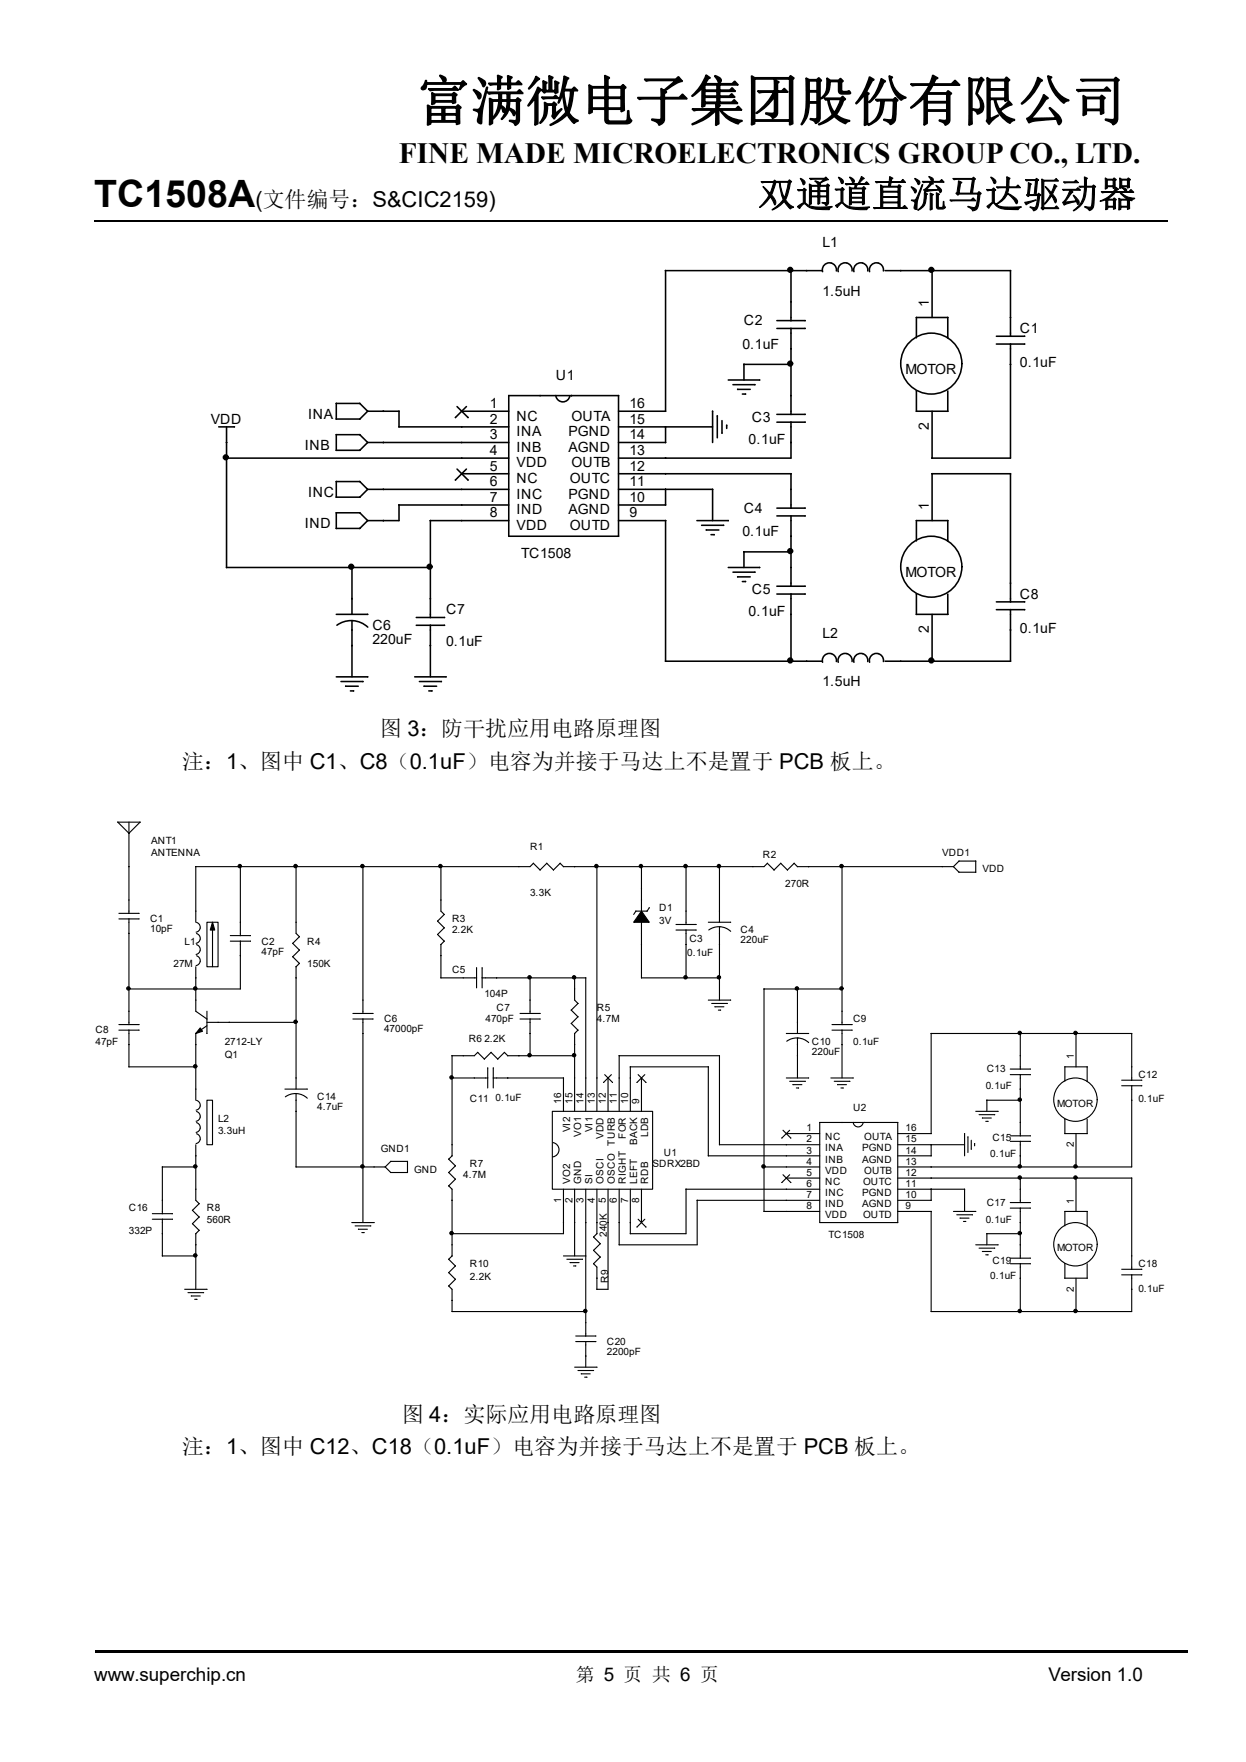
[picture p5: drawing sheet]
<svg xmlns="http://www.w3.org/2000/svg" width="210mm" height="297mm" viewBox="0 0 210 297" stroke-linecap="round" stroke-linejoin="round" font-family="sans-serif">
<path d="M15.9 37.3h180.9" fill="none" stroke="#000" stroke-width=".25"/>
<path d="M16.1 278.4h184.2" fill="none" stroke="#000" stroke-width=".35"/>
<g fill="none" stroke="#000" stroke-width=".26">
<path d="M130.9 55.4h4.8M130.9 54h4.8M133.3 45.6v8.4M133.3 55.4v14.4M138.6 45.6h-26.4v23.7h-8M141 45.7a1.19 1.19 0 0 0-1.3-1.4 1.19 1.19 0 0 0-1.1 1.5M143.6 45.7a1.19 1.19 0 0 0-1.2-1.4 1.19 1.19 0 0 0-1.1 1.5M146.3 45.7a1.19 1.19 0 0 0-1.3-1.4 1.19 1.19 0 0 0-1.1 1.5M148.9 45.7a1.19 1.19 0 0 0-1.2-1.4 1.19 1.19 0 0 0-1.1 1.5M149.2 45.6h21.1v11.1M154.5 56.9v-3.4h5.2v3.4M157.1 45.6v7.9"/>
<path d="M167.9 58h4.8M167.9 56.7h4.8M170.3 58v19.2h-13.2v-7.9M36.9 72h2.6M38.2 72v23.7h34.3M38.2 77.2h47.6M56.7 68h3.9l1.4 1.3-1.4 1.3h-3.9zM56.7 73.3h3.9l1.4 1.3-1.4 1.3h-3.9zM62 69.3h5.3v2.7h18.5M62 74.6h23.8M77 68.5l1.9 1.9M77 79.1l1.9 1.8"/>
<path d="M77.8 79.9h8M77.8 69.3h8M78.6 68.5l-1.8 1.9M78.6 79.1l-1.8 1.8M85.8 66.7h18.4v23.7h-18.4zM96 66.7a1.19 1.19 0 0 1-1.1 1 1.19 1.19 0 0 1-1.2-.8M104.2 79.9h29.1v5.7M104.2 72h15.9M112.2 72v2.6h-8M120.1 69.3v5.3M120.9 70.1v3.7M121.7 70.9v2.1"/>
<path d="M122.5 71.7v.5M122.7 64.1h5.3M123.5 64.8h3.7M124.3 65.6h2.1M125.1 66.4h.6M130.9 71.2h4.8M130.9 69.8h4.8M133.3 71.2v6h-29.1M133.3 61.4h-7.9v2.7M154.5 65.9v3.4h5.2v-3.4M56.7 81.2h3.9l1.4 1.3-1.4 1.3h-3.9zM56.7 86.4h3.9l1.4 1.4-1.4 1.3h-3.9z"/>
<path d="M59.3 95.7v7.9M62 82.5h23.8M85.8 85.1h-18.5v2.7h-5.3M85.8 87.8h-13.3v16.3M104.2 82.5h15.9v5.3M104.2 87.8h8v23.7h26.4M112.2 82.5v2.6h-8M117.5 87.8h5.2M118.3 88.5h3.7M119 89.3h2.2M119.8 90.1h.6M122.7 95.7h5.3"/>
<path d="M123.5 96.4h3.7M124.3 97.2h2.1M125.1 98h.6M130.9 98.8h4.8M130.9 87h4.8M130.9 85.6h4.8M133.3 87v11.8M133.3 93h-7.9v2.7M154.5 91.2v-3.4h5.2v3.4M157.1 87.8v-7.9h13.2v21.5M56.7 103.6h5.3M56.7 114.1h5.3"/>
<path d="M56.8 105.4a4.1 4.1 0 0 1 5.2 .3M57.5 114.9h3.7M58.3 115.7h2.1M59.1 116.5h.5M59.3 104.6v9.5M69.9 114.1h5.3M70.2 105.4h4.7M70.2 104.1h4.7M70.7 114.9h3.7M71.5 115.7h2.1M72.3 116.5h.5M72.5 105.4v8.7"/>
<path d="M130.9 100.1h4.8M133.3 100.1v11.4M141 111.5a1.19 1.19 0 0 0-1.3-1.4 1.19 1.19 0 0 0-1.1 1.5M143.6 111.5a1.19 1.19 0 0 0-1.2-1.4 1.19 1.19 0 0 0-1.1 1.5M146.3 111.5a1.19 1.19 0 0 0-1.3-1.4 1.19 1.19 0 0 0-1.1 1.5M148.9 111.5a1.19 1.19 0 0 0-1.2-1.4 1.19 1.19 0 0 0-1.1 1.5M154.5 100.1v3.5h5.2v-3.5M157.1 103.6v7.9M167.9 102.8h4.8M167.9 101.4h4.8M170.3 102.8v8.7h-21.1"/>
<circle cx="157" cy="61.3" r="5.1"/>
<circle cx="157" cy="95.5" r="5.1"/>
</g>
<g fill="#000">
<circle cx="112.2" cy="45.6" r=".13"/>
<circle cx="133.3" cy="54" r=".13"/>
<circle cx="133.3" cy="45.6" r=".13"/>
<circle cx="133.3" cy="58.8" r=".13"/>
<circle cx="133.3" cy="50.9" r=".13"/>
<circle cx="133.3" cy="55.4" r=".13"/>
<circle cx="135.7" cy="54" r=".13"/>
<circle cx="135.7" cy="55.4" r=".13"/>
<circle cx="136" cy="45.6" r=".13"/>
<circle cx="151.8" cy="45.6" r=".13"/>
<circle cx="154.5" cy="53.5" r=".13"/>
<circle cx="157.1" cy="45.6" r=".13"/>
<circle cx="159.7" cy="53.5" r=".13"/>
<circle cx="159.7" cy="56.9" r=".13"/>
<circle cx="170.3" cy="53.5" r=".13"/>
<circle cx="170.3" cy="56.7" r=".13"/>
<circle cx="170.3" cy="45.6" r=".13"/>
<circle cx="170.3" cy="58" r=".13"/>
<circle cx="172.7" cy="56.7" r=".13"/>
<circle cx="172.7" cy="58" r=".13"/>
<circle cx="38.2" cy="77.2" r=".13"/>
<circle cx="38.2" cy="74.6" r=".13"/>
<circle cx="39.5" cy="72" r=".13"/>
<circle cx="56.7" cy="70.6" r=".13"/>
<circle cx="56.7" cy="73.3" r=".13"/>
<circle cx="56.7" cy="75.9" r=".13"/>
<circle cx="56.7" cy="68" r=".13"/>
<circle cx="60.6" cy="70.6" r=".13"/>
<circle cx="60.6" cy="73.3" r=".13"/>
<circle cx="60.6" cy="75.9" r=".13"/>
<circle cx="60.6" cy="68" r=".13"/>
<circle cx="62" cy="69.3" r=".13"/>
<circle cx="62" cy="74.6" r=".13"/>
<circle cx="64.6" cy="69.3" r=".13"/>
<circle cx="64.6" cy="74.6" r=".13"/>
<circle cx="67.3" cy="69.3" r=".13"/>
<circle cx="67.3" cy="72" r=".13"/>
<circle cx="76.8" cy="70.4" r=".13"/>
<circle cx="77.8" cy="77.2" r=".13"/>
<circle cx="77.8" cy="79.9" r=".13"/>
<circle cx="77.8" cy="69.3" r=".13"/>
<circle cx="77.8" cy="74.6" r=".13"/>
<circle cx="77.8" cy="72" r=".13"/>
<circle cx="78.9" cy="70.4" r=".13"/>
<circle cx="85.8" cy="66.7" r=".13"/>
<circle cx="91" cy="66.7" r=".13"/>
<circle cx="93.7" cy="66.7" r=".13"/>
<circle cx="96.3" cy="66.7" r=".13"/>
<circle cx="104.2" cy="66.7" r=".13"/>
<circle cx="112.2" cy="77.2" r=".13"/>
<circle cx="112.2" cy="79.9" r=".13"/>
<circle cx="112.2" cy="69.3" r=".13"/>
<circle cx="112.2" cy="74.6" r=".13"/>
<circle cx="112.2" cy="72" r=".13"/>
<circle cx="120.1" cy="69.3" r=".13"/>
<circle cx="120.9" cy="70.1" r=".13"/>
<circle cx="121.7" cy="73" r=".13"/>
<circle cx="122.5" cy="71.7" r=".13"/>
<circle cx="124.3" cy="65.6" r=".13"/>
<circle cx="125.4" cy="61.4" r=".13"/>
<circle cx="125.7" cy="66.4" r=".13"/>
<circle cx="127.2" cy="64.8" r=".13"/>
<circle cx="128" cy="64.1" r=".13"/>
<circle cx="133.3" cy="66.7" r=".13"/>
<circle cx="133.3" cy="71.2" r=".13"/>
<circle cx="133.3" cy="79.9" r=".13"/>
<circle cx="133.3" cy="69.8" r=".13"/>
<circle cx="133.3" cy="74.6" r=".13"/>
<circle cx="133.3" cy="61.4" r=".13"/>
<circle cx="135.7" cy="71.2" r=".13"/>
<circle cx="135.7" cy="69.8" r=".13"/>
<circle cx="154.5" cy="69.3" r=".13"/>
<circle cx="154.5" cy="65.9" r=".13"/>
<circle cx="157.1" cy="77.2" r=".13"/>
<circle cx="157.1" cy="79.9" r=".13"/>
<circle cx="159.7" cy="69.3" r=".13"/>
<circle cx="170.3" cy="79.9" r=".13"/>
<circle cx="170.3" cy="61.4" r=".13"/>
<circle cx="38.2" cy="95.7" r=".13"/>
<circle cx="56.7" cy="83.8" r=".13"/>
<circle cx="56.7" cy="86.4" r=".13"/>
<circle cx="56.7" cy="81.2" r=".13"/>
<circle cx="56.7" cy="89.1" r=".13"/>
<circle cx="59.3" cy="95.7" r=".13"/>
<circle cx="60.6" cy="83.8" r=".13"/>
<circle cx="60.6" cy="86.4" r=".13"/>
<circle cx="60.6" cy="81.2" r=".13"/>
<circle cx="60.6" cy="89.1" r=".13"/>
<circle cx="62" cy="87.8" r=".13"/>
<circle cx="62" cy="82.5" r=".13"/>
<circle cx="64.6" cy="87.8" r=".13"/>
<circle cx="64.6" cy="82.5" r=".13"/>
<circle cx="67.3" cy="85.1" r=".13"/>
<circle cx="72.5" cy="87.8" r=".13"/>
<circle cx="72.5" cy="95.7" r=".13"/>
<circle cx="76.8" cy="80.9" r=".13"/>
<circle cx="77.8" cy="87.8" r=".13"/>
<circle cx="77.8" cy="82.5" r=".13"/>
<circle cx="77.8" cy="85.1" r=".13"/>
<circle cx="78.9" cy="80.9" r=".13"/>
<circle cx="104.2" cy="90.4" r=".13"/>
<circle cx="112.2" cy="87.8" r=".13"/>
<circle cx="112.2" cy="82.5" r=".13"/>
<circle cx="112.2" cy="85.1" r=".13"/>
<circle cx="119" cy="89.3" r=".13"/>
<circle cx="120.1" cy="82.5" r=".13"/>
<circle cx="120.4" cy="90.1" r=".13"/>
<circle cx="122" cy="88.5" r=".13"/>
<circle cx="122.7" cy="87.8" r=".13"/>
<circle cx="124.3" cy="97.2" r=".13"/>
<circle cx="125.4" cy="93" r=".13"/>
<circle cx="125.7" cy="98" r=".13"/>
<circle cx="127.2" cy="96.4" r=".13"/>
<circle cx="128" cy="95.7" r=".13"/>
<circle cx="133.3" cy="98.8" r=".13"/>
<circle cx="133.3" cy="90.4" r=".13"/>
<circle cx="133.3" cy="93" r=".13"/>
<circle cx="133.3" cy="87" r=".13"/>
<circle cx="133.3" cy="95.7" r=".13"/>
<circle cx="133.3" cy="85.6" r=".13"/>
<circle cx="133.3" cy="82.5" r=".13"/>
<circle cx="135.7" cy="98.8" r=".13"/>
<circle cx="135.7" cy="87" r=".13"/>
<circle cx="135.7" cy="85.6" r=".13"/>
<circle cx="154.5" cy="87.8" r=".13"/>
<circle cx="159.7" cy="87.8" r=".13"/>
<circle cx="159.7" cy="91.2" r=".13"/>
<circle cx="170.3" cy="98.3" r=".13"/>
<circle cx="58.3" cy="115.7" r=".13"/>
<circle cx="59.3" cy="100.9" r=".13"/>
<circle cx="59.3" cy="106.2" r=".13"/>
<circle cx="59.3" cy="108.8" r=".13"/>
<circle cx="59.6" cy="116.5" r=".13"/>
<circle cx="61.2" cy="114.9" r=".13"/>
<circle cx="62" cy="114.1" r=".13"/>
<circle cx="62" cy="103.6" r=".13"/>
<circle cx="71.5" cy="115.7" r=".13"/>
<circle cx="72.5" cy="105.4" r=".13"/>
<circle cx="72.5" cy="100.9" r=".13"/>
<circle cx="72.5" cy="104.1" r=".13"/>
<circle cx="72.5" cy="108.8" r=".13"/>
<circle cx="72.8" cy="116.5" r=".13"/>
<circle cx="74.4" cy="114.9" r=".13"/>
<circle cx="74.9" cy="105.4" r=".13"/>
<circle cx="74.9" cy="104.1" r=".13"/>
<circle cx="75.2" cy="114.1" r=".13"/>
<circle cx="112.2" cy="111.5" r=".13"/>
<circle cx="133.3" cy="111.5" r=".13"/>
<circle cx="133.3" cy="103.6" r=".13"/>
<circle cx="133.3" cy="100.1" r=".13"/>
<circle cx="135.7" cy="100.1" r=".13"/>
<circle cx="136" cy="111.5" r=".13"/>
<circle cx="151.8" cy="111.5" r=".13"/>
<circle cx="154.5" cy="103.6" r=".13"/>
<circle cx="154.5" cy="100.1" r=".13"/>
<circle cx="157.1" cy="111.5" r=".13"/>
<circle cx="159.7" cy="103.6" r=".13"/>
<circle cx="170.3" cy="111.5" r=".13"/>
<circle cx="170.3" cy="101.4" r=".13"/>
<circle cx="170.3" cy="102.8" r=".13"/>
<circle cx="170.3" cy="106.2" r=".13"/>
<circle cx="172.7" cy="101.4" r=".13"/>
<circle cx="172.7" cy="102.8" r=".13"/>
<circle cx="19.9" cy="138.6" r=".09"/>
<circle cx="23.6" cy="138.6" r=".09"/>
<circle cx="21.7" cy="154" r=".09"/>
<circle cx="21.7" cy="140.5" r=".09"/>
<circle cx="21.7" cy="146.1" r=".09"/>
<circle cx="21.7" cy="157.3" r=".09"/>
<circle cx="21.7" cy="154.9" r=".09"/>
<circle cx="21.7" cy="151.7" r=".09"/>
<circle cx="23.4" cy="154" r=".09"/>
<circle cx="23.4" cy="154.9" r=".09"/>
<circle cx="33" cy="153.6" r=".09"/>
<circle cx="33" cy="146.1" r=".09"/>
<circle cx="35.8" cy="156" r=".09"/>
<circle cx="40.5" cy="146.1" r=".09"/>
<circle cx="40.5" cy="155.5" r=".09"/>
<circle cx="40.5" cy="157.7" r=".09"/>
<circle cx="40.5" cy="158.6" r=".09"/>
<circle cx="42.2" cy="157.7" r=".09"/>
<circle cx="42.2" cy="158.6" r=".09"/>
<circle cx="49.3" cy="159" r=".09"/>
<circle cx="49.9" cy="146.1" r=".09"/>
<circle cx="49.9" cy="155.5" r=".09"/>
<circle cx="50.5" cy="157.9" r=".09"/>
<circle cx="61.2" cy="146.1" r=".09"/>
<circle cx="73.8" cy="157.5" r=".09"/>
<circle cx="73.8" cy="155.3" r=".09"/>
<circle cx="74.3" cy="159.2" r=".09"/>
<circle cx="74.3" cy="146.1" r=".09"/>
<circle cx="74.3" cy="151.7" r=".09"/>
<circle cx="74.9" cy="156.4" r=".09"/>
<circle cx="74.9" cy="158.6" r=".09"/>
<circle cx="74.9" cy="154.1" r=".09"/>
<circle cx="87.5" cy="146.1" r=".09"/>
<circle cx="89.9" cy="145.5" r=".09"/>
<circle cx="91" cy="146.6" r=".09"/>
<circle cx="92.2" cy="145.5" r=".09"/>
<circle cx="93.3" cy="146.6" r=".09"/>
<circle cx="94.4" cy="145.5" r=".09"/>
<circle cx="95" cy="146.1" r=".09"/>
<circle cx="96.8" cy="146.1" r=".09"/>
<circle cx="100.6" cy="146.1" r=".09"/>
<circle cx="107.2" cy="153.6" r=".09"/>
<circle cx="108.1" cy="159.2" r=".09"/>
<circle cx="108.1" cy="155.5" r=".09"/>
<circle cx="108.1" cy="146.1" r=".09"/>
<circle cx="108.1" cy="149.8" r=".09"/>
<circle cx="108.1" cy="151.7" r=".09"/>
<circle cx="109.1" cy="153.6" r=".09"/>
<circle cx="109.4" cy="153" r=".09"/>
<circle cx="115.6" cy="159.2" r=".09"/>
<circle cx="115.6" cy="153.6" r=".09"/>
<circle cx="115.6" cy="156.8" r=".09"/>
<circle cx="115.6" cy="146.1" r=".09"/>
<circle cx="115.6" cy="155.8" r=".09"/>
<circle cx="117.3" cy="156.8" r=".09"/>
<circle cx="117.3" cy="155.8" r=".09"/>
<circle cx="121.3" cy="153.6" r=".09"/>
<circle cx="121.3" cy="159.2" r=".09"/>
<circle cx="121.3" cy="146.1" r=".09"/>
<circle cx="121.3" cy="157.3" r=".09"/>
<circle cx="123.1" cy="155.5" r=".09"/>
<circle cx="126.9" cy="146.1" r=".09"/>
<circle cx="129.3" cy="145.5" r=".09"/>
<circle cx="130.5" cy="146.6" r=".09"/>
<circle cx="131.6" cy="145.5" r=".09"/>
<circle cx="132.7" cy="146.6" r=".09"/>
<circle cx="133.8" cy="145.5" r=".09"/>
<circle cx="134.4" cy="146.1" r=".09"/>
<circle cx="136.3" cy="146.1" r=".09"/>
<circle cx="141.9" cy="146.1" r=".09"/>
<circle cx="158.8" cy="146.1" r=".09"/>
<circle cx="160.7" cy="146.1" r=".09"/>
<circle cx="161.6" cy="147" r=".09"/>
<circle cx="161.6" cy="145.1" r=".09"/>
<circle cx="164.5" cy="147" r=".09"/>
<circle cx="164.5" cy="145.1" r=".09"/>
<circle cx="21.7" cy="172.7" r=".09"/>
<circle cx="21.7" cy="173.6" r=".09"/>
<circle cx="21.7" cy="166.7" r=".09"/>
<circle cx="21.7" cy="176.1" r=".09"/>
<circle cx="21.7" cy="179.8" r=".09"/>
<circle cx="21.7" cy="170.5" r=".09"/>
<circle cx="23.4" cy="172.7" r=".09"/>
<circle cx="23.4" cy="173.6" r=".09"/>
<circle cx="33" cy="164.8" r=".09"/>
<circle cx="33" cy="168.6" r=".09"/>
<circle cx="33" cy="176.1" r=".09"/>
<circle cx="33" cy="166.7" r=".09"/>
<circle cx="33" cy="179.8" r=".09"/>
<circle cx="33" cy="174.2" r=".09"/>
<circle cx="34.9" cy="171.8" r=".09"/>
<circle cx="34.9" cy="174.2" r=".09"/>
<circle cx="36.8" cy="172.3" r=".09"/>
<circle cx="38.6" cy="172.3" r=".09"/>
<circle cx="40.5" cy="161.1" r=".09"/>
<circle cx="49.3" cy="161.3" r=".09"/>
<circle cx="49.9" cy="164.8" r=".09"/>
<circle cx="49.9" cy="163" r=".09"/>
<circle cx="49.9" cy="172.3" r=".09"/>
<circle cx="50.5" cy="162.4" r=".09"/>
<circle cx="50.5" cy="160.1" r=".09"/>
<circle cx="61.2" cy="168.6" r=".09"/>
<circle cx="61.2" cy="171.8" r=".09"/>
<circle cx="61.2" cy="170.8" r=".09"/>
<circle cx="61.2" cy="174.2" r=".09"/>
<circle cx="62.9" cy="171.8" r=".09"/>
<circle cx="62.9" cy="170.8" r=".09"/>
<circle cx="74.3" cy="164.8" r=".09"/>
<circle cx="74.3" cy="161.1" r=".09"/>
<circle cx="76.2" cy="178" r=".09"/>
<circle cx="78.1" cy="164.8" r=".09"/>
<circle cx="78.1" cy="178" r=".09"/>
<circle cx="80.3" cy="164.8" r=".09"/>
<circle cx="80.3" cy="163.1" r=".09"/>
<circle cx="80.5" cy="177.4" r=".09"/>
<circle cx="81.3" cy="164.8" r=".09"/>
<circle cx="81.3" cy="163.1" r=".09"/>
<circle cx="81.6" cy="178.5" r=".09"/>
<circle cx="82.8" cy="177.4" r=".09"/>
<circle cx="83.7" cy="164.8" r=".09"/>
<circle cx="83.9" cy="178.5" r=".09"/>
<circle cx="85" cy="177.4" r=".09"/>
<circle cx="85.6" cy="178" r=".09"/>
<circle cx="87.5" cy="178" r=".09"/>
<circle cx="89.3" cy="164.8" r=".09"/>
<circle cx="89.3" cy="178" r=".09"/>
<circle cx="89.3" cy="168.6" r=".09"/>
<circle cx="89.3" cy="171.8" r=".09"/>
<circle cx="89.3" cy="170.8" r=".09"/>
<circle cx="89.3" cy="174.2" r=".09"/>
<circle cx="91" cy="171.8" r=".09"/>
<circle cx="91" cy="170.8" r=".09"/>
<circle cx="96.3" cy="170.3" r=".09"/>
<circle cx="96.3" cy="172.5" r=".09"/>
<circle cx="96.8" cy="164.8" r=".09"/>
<circle cx="96.8" cy="178" r=".09"/>
<circle cx="96.8" cy="176.1" r=".09"/>
<circle cx="96.8" cy="166.7" r=".09"/>
<circle cx="96.8" cy="174.2" r=".09"/>
<circle cx="97.4" cy="171.4" r=".09"/>
<circle cx="97.4" cy="173.6" r=".09"/>
<circle cx="97.4" cy="169.1" r=".09"/>
<circle cx="98.7" cy="164.8" r=".09"/>
<circle cx="104.4" cy="178" r=".09"/>
<circle cx="106.2" cy="179.8" r=".09"/>
<circle cx="108.1" cy="164.8" r=".09"/>
<circle cx="115.6" cy="164.8" r=".09"/>
<circle cx="119.4" cy="179.8" r=".09"/>
<circle cx="120.5" cy="169.7" r=".09"/>
<circle cx="121.3" cy="178" r=".09"/>
<circle cx="121.3" cy="164.8" r=".09"/>
<circle cx="121.5" cy="170.3" r=".09"/>
<circle cx="122.6" cy="169.1" r=".09"/>
<circle cx="123.1" cy="168.6" r=".09"/>
<circle cx="128.8" cy="166.7" r=".09"/>
<circle cx="134.4" cy="178" r=".09"/>
<circle cx="134.4" cy="172.3" r=".09"/>
<circle cx="134.4" cy="176.1" r=".09"/>
<circle cx="134.4" cy="166.7" r=".09"/>
<circle cx="136.3" cy="174.2" r=".09"/>
<circle cx="141.9" cy="172.7" r=".09"/>
<circle cx="141.9" cy="176.1" r=".09"/>
<circle cx="141.9" cy="166.7" r=".09"/>
<circle cx="141.9" cy="173.6" r=".09"/>
<circle cx="141.9" cy="170.5" r=".09"/>
<circle cx="143.6" cy="172.7" r=".09"/>
<circle cx="143.6" cy="173.6" r=".09"/>
<circle cx="156.9" cy="174.2" r=".09"/>
<circle cx="172" cy="178" r=".09"/>
<circle cx="172" cy="174.2" r=".09"/>
<circle cx="179.5" cy="179.8" r=".09"/>
<circle cx="181.4" cy="174.2" r=".09"/>
<circle cx="183.2" cy="179.8" r=".09"/>
<circle cx="190.7" cy="174.2" r=".09"/>
<circle cx="190.7" cy="179.8" r=".09"/>
<circle cx="27.4" cy="196.7" r=".09"/>
<circle cx="33" cy="196.7" r=".09"/>
<circle cx="33" cy="194.8" r=".09"/>
<circle cx="33" cy="183.6" r=".09"/>
<circle cx="49.9" cy="181.7" r=".09"/>
<circle cx="49.9" cy="196.7" r=".09"/>
<circle cx="49.9" cy="187.3" r=".09"/>
<circle cx="49.9" cy="185.5" r=".09"/>
<circle cx="51.8" cy="183.6" r=".09"/>
<circle cx="61.2" cy="196.7" r=".09"/>
<circle cx="63" cy="196.7" r=".09"/>
<circle cx="64.9" cy="196.7" r=".09"/>
<circle cx="65.9" cy="197.6" r=".09"/>
<circle cx="65.9" cy="195.8" r=".09"/>
<circle cx="68.7" cy="197.6" r=".09"/>
<circle cx="68.7" cy="195.8" r=".09"/>
<circle cx="75.6" cy="197.6" r=".09"/>
<circle cx="75.6" cy="195.4" r=".09"/>
<circle cx="75.6" cy="199.9" r=".09"/>
<circle cx="76.2" cy="181.7" r=".09"/>
<circle cx="76.2" cy="194.8" r=".09"/>
<circle cx="76.2" cy="193" r=".09"/>
<circle cx="76.8" cy="198.8" r=".09"/>
<circle cx="76.8" cy="196.5" r=".09"/>
<circle cx="79.9" cy="181.7" r=".09"/>
<circle cx="82.2" cy="181.7" r=".09"/>
<circle cx="82.2" cy="180" r=".09"/>
<circle cx="83.1" cy="181.7" r=".09"/>
<circle cx="83.1" cy="180" r=".09"/>
<circle cx="85.6" cy="181.7" r=".09"/>
<circle cx="95" cy="181.7" r=".09"/>
<circle cx="96.8" cy="181.7" r=".09"/>
<circle cx="98.7" cy="181.7" r=".09"/>
<circle cx="100.6" cy="181.7" r=".09"/>
<circle cx="101.7" cy="182.5" r=".09"/>
<circle cx="102.5" cy="181.7" r=".09"/>
<circle cx="103.2" cy="182.5" r=".09"/>
<circle cx="104.4" cy="181.7" r=".09"/>
<circle cx="106.2" cy="181.7" r=".09"/>
<circle cx="107.4" cy="182.5" r=".09"/>
<circle cx="108.1" cy="181.7" r=".09"/>
<circle cx="108.9" cy="182.5" r=".09"/>
<circle cx="119.4" cy="194.8" r=".09"/>
<circle cx="121.3" cy="193" r=".09"/>
<circle cx="128.8" cy="196.7" r=".09"/>
<circle cx="131.8" cy="191.8" r=".09"/>
<circle cx="131.8" cy="199.3" r=".09"/>
<circle cx="132.5" cy="191.1" r=".09"/>
<circle cx="132.5" cy="196.7" r=".09"/>
<circle cx="132.5" cy="198.6" r=".09"/>
<circle cx="132.5" cy="194.8" r=".09"/>
<circle cx="132.5" cy="193" r=".09"/>
<circle cx="133.3" cy="191.8" r=".09"/>
<circle cx="133.3" cy="199.3" r=".09"/>
<circle cx="133.7" cy="182.8" r=".09"/>
<circle cx="134.6" cy="183.4" r=".09"/>
<circle cx="135.7" cy="182.3" r=".09"/>
<circle cx="136.3" cy="181.7" r=".09"/>
<circle cx="138.2" cy="189.2" r=".09"/>
<circle cx="141.2" cy="182.8" r=".09"/>
<circle cx="141.9" cy="189.2" r=".09"/>
<circle cx="142.1" cy="183.4" r=".09"/>
<circle cx="143.2" cy="182.3" r=".09"/>
<circle cx="143.8" cy="181.7" r=".09"/>
<circle cx="143.8" cy="189.2" r=".09"/>
<circle cx="145.7" cy="189.2" r=".09"/>
<circle cx="151.3" cy="189.2" r=".09"/>
<circle cx="156.9" cy="191.1" r=".09"/>
<circle cx="156.9" cy="196.7" r=".09"/>
<circle cx="156.9" cy="198.6" r=".09"/>
<circle cx="156.9" cy="194.8" r=".09"/>
<circle cx="156.9" cy="193" r=".09"/>
<circle cx="162.6" cy="191.1" r=".09"/>
<circle cx="163.1" cy="191.6" r=".09"/>
<circle cx="163.7" cy="193.7" r=".09"/>
<circle cx="164.3" cy="192.8" r=".09"/>
<circle cx="165.6" cy="188.5" r=".09"/>
<circle cx="166.3" cy="185.5" r=".09"/>
<circle cx="166.5" cy="189" r=".09"/>
<circle cx="167.6" cy="187.9" r=".09"/>
<circle cx="168.2" cy="187.3" r=".09"/>
<circle cx="172" cy="181.1" r=".09"/>
<circle cx="172" cy="191.5" r=".09"/>
<circle cx="172" cy="196.7" r=".09"/>
<circle cx="172" cy="192.4" r=".09"/>
<circle cx="172" cy="198.6" r=".09"/>
<circle cx="172" cy="180.2" r=".09"/>
<circle cx="172" cy="194.8" r=".09"/>
<circle cx="172" cy="185.5" r=".09"/>
<circle cx="172" cy="189.2" r=".09"/>
<circle cx="172" cy="183.6" r=".09"/>
<circle cx="173.7" cy="181.1" r=".09"/>
<circle cx="173.7" cy="191.5" r=".09"/>
<circle cx="173.7" cy="192.4" r=".09"/>
<circle cx="173.7" cy="180.2" r=".09"/>
<circle cx="179.5" cy="191.1" r=".09"/>
<circle cx="179.5" cy="188.6" r=".09"/>
<circle cx="181.4" cy="196.7" r=".09"/>
<circle cx="181.4" cy="198.6" r=".09"/>
<circle cx="183.2" cy="191.1" r=".09"/>
<circle cx="183.2" cy="182.3" r=".09"/>
<circle cx="190.7" cy="182.1" r=".09"/>
<circle cx="190.7" cy="183" r=".09"/>
<circle cx="190.7" cy="198.6" r=".09"/>
<circle cx="190.7" cy="185.5" r=".09"/>
<circle cx="192.4" cy="182.1" r=".09"/>
<circle cx="192.4" cy="183" r=".09"/>
<circle cx="27.4" cy="204.6" r=".09"/>
<circle cx="27.4" cy="208" r=".09"/>
<circle cx="27.4" cy="205.5" r=".09"/>
<circle cx="27.4" cy="211.7" r=".09"/>
<circle cx="27.4" cy="202.3" r=".09"/>
<circle cx="29.1" cy="204.6" r=".09"/>
<circle cx="29.1" cy="205.5" r=".09"/>
<circle cx="32.2" cy="218.5" r=".09"/>
<circle cx="32.4" cy="204" r=".09"/>
<circle cx="32.4" cy="206.3" r=".09"/>
<circle cx="33" cy="200.5" r=".09"/>
<circle cx="33" cy="209.8" r=".09"/>
<circle cx="33" cy="208" r=".09"/>
<circle cx="33" cy="211.7" r=".09"/>
<circle cx="33.2" cy="219" r=".09"/>
<circle cx="33.6" cy="207.4" r=".09"/>
<circle cx="33.6" cy="202.9" r=".09"/>
<circle cx="33.6" cy="205.1" r=".09"/>
<circle cx="34.3" cy="217.9" r=".09"/>
<circle cx="34.9" cy="217.3" r=".09"/>
<circle cx="60.4" cy="207.2" r=".09"/>
<circle cx="61.4" cy="207.8" r=".09"/>
<circle cx="62.5" cy="206.6" r=".09"/>
<circle cx="63" cy="206.1" r=".09"/>
<circle cx="75.6" cy="216.8" r=".09"/>
<circle cx="75.6" cy="212.3" r=".09"/>
<circle cx="75.6" cy="214.5" r=".09"/>
<circle cx="76.2" cy="209.8" r=".09"/>
<circle cx="76.2" cy="219.2" r=".09"/>
<circle cx="76.2" cy="208" r=".09"/>
<circle cx="76.2" cy="202.3" r=".09"/>
<circle cx="76.2" cy="211.7" r=".09"/>
<circle cx="76.8" cy="213.4" r=".09"/>
<circle cx="76.8" cy="215.6" r=".09"/>
<circle cx="95" cy="206.1" r=".09"/>
<circle cx="96.1" cy="212.8" r=".09"/>
<circle cx="96.8" cy="206.1" r=".09"/>
<circle cx="97" cy="213.4" r=".09"/>
<circle cx="98.2" cy="212.3" r=".09"/>
<circle cx="98.7" cy="206.1" r=".09"/>
<circle cx="98.7" cy="211.7" r=".09"/>
<circle cx="100" cy="208.5" r=".09"/>
<circle cx="100" cy="213" r=".09"/>
<circle cx="100" cy="210.8" r=".09"/>
<circle cx="100.6" cy="215.5" r=".09"/>
<circle cx="100.6" cy="206.1" r=".09"/>
<circle cx="100.6" cy="208" r=".09"/>
<circle cx="100.6" cy="217.3" r=".09"/>
<circle cx="101.2" cy="211.9" r=".09"/>
<circle cx="101.2" cy="209.6" r=".09"/>
<circle cx="102.5" cy="206.1" r=".09"/>
<circle cx="104.4" cy="209.8" r=".09"/>
<circle cx="104.4" cy="206.1" r=".09"/>
<circle cx="106.2" cy="206.1" r=".09"/>
<circle cx="106.2" cy="208" r=".09"/>
<circle cx="107.4" cy="206.8" r=".09"/>
<circle cx="108.1" cy="206.1" r=".09"/>
<circle cx="108.9" cy="206.8" r=".09"/>
<circle cx="115.6" cy="200.5" r=".09"/>
<circle cx="117.5" cy="202.3" r=".09"/>
<circle cx="128.8" cy="204.2" r=".09"/>
<circle cx="132.5" cy="200.5" r=".09"/>
<circle cx="132.5" cy="204.2" r=".09"/>
<circle cx="132.5" cy="202.3" r=".09"/>
<circle cx="151.3" cy="206.1" r=".09"/>
<circle cx="156.9" cy="200.5" r=".09"/>
<circle cx="156.9" cy="204.2" r=".09"/>
<circle cx="156.9" cy="202.3" r=".09"/>
<circle cx="161.8" cy="205.3" r=".09"/>
<circle cx="162.6" cy="200.5" r=".09"/>
<circle cx="162.8" cy="205.9" r=".09"/>
<circle cx="163.9" cy="204.8" r=".09"/>
<circle cx="164.5" cy="204.2" r=".09"/>
<circle cx="165.6" cy="211" r=".09"/>
<circle cx="166.3" cy="208" r=".09"/>
<circle cx="166.5" cy="211.5" r=".09"/>
<circle cx="167.6" cy="210.4" r=".09"/>
<circle cx="168.2" cy="209.8" r=".09"/>
<circle cx="172" cy="209.8" r=".09"/>
<circle cx="172" cy="200.5" r=".09"/>
<circle cx="172" cy="203.6" r=".09"/>
<circle cx="172" cy="215.5" r=".09"/>
<circle cx="172" cy="206.1" r=".09"/>
<circle cx="172" cy="213" r=".09"/>
<circle cx="172" cy="208" r=".09"/>
<circle cx="172" cy="202.7" r=".09"/>
<circle cx="172" cy="212.1" r=".09"/>
<circle cx="173.7" cy="213" r=".09"/>
<circle cx="173.7" cy="203.6" r=".09"/>
<circle cx="173.7" cy="202.7" r=".09"/>
<circle cx="173.7" cy="212.1" r=".09"/>
<circle cx="179.5" cy="213" r=".09"/>
<circle cx="179.5" cy="215.5" r=".09"/>
<circle cx="179.5" cy="204.2" r=".09"/>
<circle cx="183.2" cy="215.5" r=".09"/>
<circle cx="183.2" cy="206.6" r=".09"/>
<circle cx="183.2" cy="204.2" r=".09"/>
<circle cx="190.7" cy="214" r=".09"/>
<circle cx="190.7" cy="217.3" r=".09"/>
<circle cx="190.7" cy="214.9" r=".09"/>
<circle cx="190.7" cy="211.7" r=".09"/>
<circle cx="192.4" cy="214" r=".09"/>
<circle cx="192.4" cy="214.9" r=".09"/>
<circle cx="76.2" cy="221.1" r=".09"/>
<circle cx="98" cy="231.6" r=".09"/>
<circle cx="98.7" cy="228.6" r=".09"/>
<circle cx="98.7" cy="226.1" r=".09"/>
<circle cx="98.7" cy="223" r=".09"/>
<circle cx="98.7" cy="221.1" r=".09"/>
<circle cx="98.7" cy="225.2" r=".09"/>
<circle cx="98.9" cy="232.1" r=".09"/>
<circle cx="100" cy="231" r=".09"/>
<circle cx="100.4" cy="226.1" r=".09"/>
<circle cx="100.4" cy="225.2" r=".09"/>
<circle cx="100.6" cy="230.5" r=".09"/>
<circle cx="156.9" cy="221.1" r=".09"/>
<circle cx="172" cy="221.1" r=".09"/>
<circle cx="181.4" cy="221.1" r=".09"/>
</g>
<g fill="#000" stroke="#000" stroke-width=".26">
<circle cx="133.2" cy="45.5" r=".4"/>
<circle cx="157" cy="45.5" r=".4"/>
<circle cx="38.1" cy="77.1" r=".4"/>
<circle cx="133.2" cy="61.3" r=".4"/>
<circle cx="59.2" cy="95.5" r=".4"/>
<circle cx="72.4" cy="95.5" r=".4"/>
<circle cx="133.2" cy="92.9" r=".4"/>
<circle cx="133.2" cy="111.3" r=".4"/>
<circle cx="157" cy="111.3" r=".4"/>
</g>
<g fill="none" stroke="#000" stroke-width=".19">
<path d="M19.9 138.6h3.7l-1.9 1.9zM21.7 138.6v15.4M20 154.9h3.4M20 154h3.4M21.7 154.9v17.8M33.1 155.5a.84 .84 0 0 1 .6 .8 .84 .84 0 0 1-.6 .8M33.1 157.4a.84 .84 0 0 1 .6 .8 .84 .84 0 0 1-.6 .8M33.1 159.2a.84 .84 0 0 1 .6 .9 .84 .84 0 0 1-.6 .8M34.9 155.5h1.9v7.5h-1.9zM35.8 156v7M38.8 158.6h3.4M38.8 157.7h3.4"/>
<path d="M40.5 158.6v8.1h-18.8M40.5 146.1v11.6M49.9 146.1v11.2l.6 .6-1.2 1.1 1.2 1.1-1.2 1.2 1.2 1.1-.6 .6v20.6M61.2 146.1v24.7M74.3 146.1v7.5l.6 .5-1.1 1.2 1.1 1.1-1.1 1.1 1.1 1.1-.6 .6v5.6h6M100.6 146.1v41.2M108.1 155.5v9.3h13.2M108.1 146.1v7.5M109.4 153l-.3 .6h-1.9l-.4 .5M113.9 156.8h3.4M113.9 155.8h3.4M115.6 146.1v9.7"/>
<path d="M115.6 156.8v8M119.4 155.5h3.7M119.5 156.8a2.91 2.91 0 0 1 3.7 .2M121.3 146.1v9.4M121.3 156.2v12.4M141.9 146.1v26.6M160.7 146.1h-26.3l-.6-.6-1.1 1.1-1.1-1.1-1.1 1.1-1.2-1.1-.5 .6h-33.8l-.6-.6-1.1 1.1-1.1-1.1-1.2 1.1-1.1-1.1-.6 .6h-56.3v9.4M160.7 146.1l.9-1h2.9v1.9h-2.9zM20 173.6h3.4M20 172.7h3.4M21.7 173.6v6.2h11.3M33 163v7.5l1.9 1.3"/>
<path d="M33.1 161.1a.84 .84 0 0 1 .6 .9 .84 .84 0 0 1-.6 .8M34.9 172.9l-1.9 1.3v11.3M34.9 170.5v3.7M34.9 172.3h15M59.5 171.8h3.4M59.5 170.8h3.4M61.2 171.8v34.3M80.3 163.1v3.4M81.3 164.8h17.4v22.5M81.3 163.1v3.4M87.6 171.8h3.4M87.6 170.8h3.4"/>
<path d="M89.3 164.8v6M89.3 171.8v6.2M96.8 178h-11.2l-.6-.6-1.1 1.1-1.1-1.1-1.2 1.1-1.1-1.1-.6 .6h-3.7v16.8l-.6 .6 1.2 1.1-1.2 1.1 1.2 1.2-1.2 1.1 .6 .6v11.2l-.6 .6 1.2 1.1-1.2 1.1 1.2 1.1-1.2 1.2 .6 .5v3.8h22.5M96.8 164.8v3.8l.6 .5-1.1 1.2 1.1 1.1-1.1 1.1 1.1 1.1-.6 .6v13.1M119.4 168.6h3.7M119.9 169.1h2.7M120.5 169.7h1.5M121.1 170.3h.4M132.5 174.2h3.8M132.6 175.5a2.91 2.91 0 0 1 3.7 .2M134.4 166.7v7.5M134.4 175v6.7"/>
<path d="M140.2 173.6h3.4M140.2 172.7h3.4M141.9 166.7h-13.1v37.5h9.4M141.9 173.6v8.1M172 174.2v6M181.4 174.2v5.6M33 196.7h-5.6v7.9M33 193v9.3l.6 .6-1.2 1.1 1.2 1.1-1.2 1.2 1.2 1.1-.6 .6v9.3M33.1 185.5a.84 .84 0 0 1 .6 .8 .84 .84 0 0 1-.6 .8M33.1 187.4a.84 .84 0 0 1 .6 .8 .84 .84 0 0 1-.6 .8M33.1 189.2a.84 .84 0 0 1 .6 .9 .84 .84 0 0 1-.6 .8M33.1 191.1a.84 .84 0 0 1 .6 .9 .84 .84 0 0 1-.6 .8"/>
<path d="M34.9 185.5h.9v7.5h-.9zM48 183.6h3.8M48.1 184.9a2.91 2.91 0 0 1 3.7 .2M49.9 184.3v12.4h15M64.9 196.7l1-.9h2.8v1.8h-2.8zM76.2 181.7h6M82.2 180v3.4M83.1 181.7h11.9v5.6M83.1 180v3.4M93.1 187.3h16.9v13.2h-16.9zM93.2 192.6a1.22 1.22 0 0 1 1 1.2 1.22 1.22 0 0 1-1 1.2M101.9 181.1l1.3 1.4"/>
<path d="M102.5 181.7v5.6M103 181.1l-1.3 1.4M104.4 187.3v-9.3h16.9v15h16.9M106.2 187.3v-7.5h13.2v15h18.8M107.6 181.1l1.3 1.4M108.1 181.7v5.6M108.7 181.1l-1.3 1.4M128.8 196.7h9.4M132 190.5l1.3 1.3M132 198l1.3 1.3M132.5 181.7h3.8M132.5 198.6h5.7"/>
<path d="M132.5 191.1h5.7M133.1 182.3h2.6M133.1 190.5l-1.3 1.3M133.1 198l-1.3 1.3M133.7 182.8h1.5M134.2 183.4h.4M138.2 189.2h13.1v16.9h-13.1zM140 181.7h3.8M140.6 182.3h2.6M141.2 182.8h1.5M141.7 183.4h.4M145.5 189.2a.85 .85 0 0 1-.8 .8 .85 .85 0 0 1-.9-.7"/>
<path d="M151.3 198.6h39.4v15.4M151.3 193h11.3M156.9 193v1.8h-5.6M162.6 191.1v3.7M163.1 191.6v2.7M163.7 192.2v1.5M164.3 192.8v.3M164.5 187.3h3.7M165 187.9h2.6M165.6 188.5h1.5M166.1 189h.4M170.3 192.4h3.4"/>
<path d="M170.3 191.5h3.4M170.3 181.1h3.4M170.3 180.2h3.4M172 181.1v10.4M172 192.4v4.3M172 198.6v4.1M172 185.5h-5.7v1.8M179.5 182.3v-2.5h3.7v2.5M179.5 188.6v2.5h3.7v-2.5M181.4 191.1v5.6M181.4 198.6v5.6M189.1 183h3.3"/>
<path d="M189.1 182.1h3.3M190.7 182.1v-7.9h-33.8v16.9h-5.6M190.7 183v13.7h-39.4M25.7 205.5h3.4M25.7 204.6h3.4M27.4 205.5v6.2h5.6M31.1 217.3h3.8M31.7 217.9h2.6M32.2 218.5h1.6M32.8 219h.4M59.3 206.1h3.7M59.9 206.6h2.6"/>
<path d="M60.4 207.2h1.5M61 207.8h.4M95 200.5v7.5h-18.8M95 211.7h3.7M95.5 212.3h2.7M96.1 212.8h1.5M96.7 213.4h.3M96.8 200.5v11.2M98.7 200.5v24.7M100.6 200.5v7.5l-.6 .5 1.2 1.1-1.2 1.2 1.2 1.1-1.2 1.1 .6 .6v3.7h1.9v-16.8M104.4 200.5v9.3h13.1v-7.5h20.7M106.2 200.5v7.5h9.4v-7.5h22.6"/>
<path d="M107.6 205.5l1.3 1.3M108.1 200.5v5.6M108.7 205.5l-1.3 1.3M151.3 204.2h5.6v16.9h33.8v-6.2M151.3 200.5h11.3v3.7M156.9 200.5v1.8h-5.6M160.7 204.2h3.8M161.3 204.8h2.6M161.8 205.3h1.5M162.4 205.9h.4M164.5 209.8h3.7M165 210.4h2.6"/>
<path d="M165.6 211h1.5M166.1 211.5h.4M170.3 213h3.4M170.3 212.1h3.4M170.3 203.6h3.4M170.3 202.7h3.4M172 203.6v8.5M172 213v8.1M172 208h-5.7v1.8M179.5 206.6v-2.4h3.7v2.4M179.5 213v2.5h3.7v-2.5M181.4 215.5v5.6"/>
<path d="M189.1 214.9h3.3M189.1 214h3.3M96.8 230.5h3.8M97 226.1h3.4M97 225.2h3.4M97.4 231h2.6M98 231.6h1.5M98.5 232.1h.4M98.7 226.1v4.4"/>
<circle cx="181.3" cy="185.4" r="3.7"/>
<circle cx="181.3" cy="209.7" r="3.7"/>
</g>
<g fill="#000" stroke="#000" stroke-width=".19">
<path d="M35.8 155.5l.4 1.3h-.8zM33.8 173.3l.3 .5-1.1 .4z"/>
<path d="M108.1 153.6l1.3 1.9h-2.6z" fill-rule="evenodd"/>
<circle cx="40.4" cy="146" r=".28"/>
<circle cx="49.8" cy="146" r=".28"/>
<circle cx="61.1" cy="146" r=".28"/>
<circle cx="74.2" cy="146" r=".28"/>
<circle cx="100.5" cy="146" r=".28"/>
<circle cx="108" cy="146" r=".28"/>
<circle cx="115.5" cy="146" r=".28"/>
<circle cx="121.2" cy="146" r=".28"/>
<circle cx="141.8" cy="146" r=".28"/>
<circle cx="21.6" cy="166.6" r=".28"/>
<circle cx="32.9" cy="166.6" r=".28"/>
<circle cx="32.9" cy="179.7" r=".28"/>
<circle cx="49.8" cy="172.2" r=".28"/>
<circle cx="89.2" cy="177.9" r=".28"/>
<circle cx="89.2" cy="164.7" r=".28"/>
<circle cx="96.8" cy="177.9" r=".28"/>
<circle cx="96.8" cy="164.7" r=".28"/>
<circle cx="115.5" cy="164.7" r=".28"/>
<circle cx="121.2" cy="164.7" r=".28"/>
<circle cx="134.3" cy="166.6" r=".28"/>
<circle cx="141.8" cy="166.6" r=".28"/>
<circle cx="171.9" cy="174.1" r=".28"/>
<circle cx="181.3" cy="174.1" r=".28"/>
<circle cx="32.9" cy="196.6" r=".28"/>
<circle cx="61.1" cy="196.6" r=".28"/>
<circle cx="76.1" cy="181.6" r=".28"/>
<circle cx="128.7" cy="196.6" r=".28"/>
<circle cx="171.9" cy="185.4" r=".28"/>
<circle cx="171.9" cy="198.5" r=".28"/>
<circle cx="171.9" cy="196.6" r=".28"/>
<circle cx="181.3" cy="196.6" r=".28"/>
<circle cx="181.3" cy="198.5" r=".28"/>
<circle cx="32.9" cy="211.6" r=".28"/>
<circle cx="76.1" cy="207.9" r=".28"/>
<circle cx="171.9" cy="207.9" r=".28"/>
<circle cx="98.6" cy="221" r=".28"/>
<circle cx="171.9" cy="221" r=".28"/>
<circle cx="181.3" cy="221" r=".28"/>
</g>
<text font-size="9.2" x="70.2" y="20.2">富满微电子集团股份有限公司</text>
<g font-size="6.4">
<text x="15.9" y="34.9">TC1508A</text>
<text x="127.8" y="34.9">双通道直流马达驱动器</text>
</g>
<text font-size="5" x="67.2" y="27.5">FINE MADE MICROELECTRONICS GROUP CO., LTD.</text>
<g font-size="3.7">
<text x="43.1" y="34.9">(文件编号：S&amp;CIC2159)</text>
<text x="64" y="124.1">图 3：防干扰应用电路原理图</text>
<text x="30.7" y="129.6">注：1、图中 C1、C8（0.1uF）电容为并接于马达上不是置于 PCB 板上。</text>
<text x="67.7" y="239.6">图 4：实际应用电路原理图</text>
<text x="30.7" y="245.1">注：1、图中 C12、C18（0.1uF）电容为并接于马达上不是置于 PCB 板上。</text>
</g>
<g font-size="3.2">
<text x="15.9" y="283.4">www.superchip.cn</text>
<text x="97" y="283.4">第 5 页 共 6 页</text>
<text x="176.7" y="283.4">Version 1.0</text>
</g>
<g font-size="2.4">
<text x="138.6" y="41.7">L1</text>
<text x="138.6" y="49.8">1.5uH</text>
<text x="156.6" y="51.7" transform="rotate(-90 156.6 51.7)">1</text>
<text x="125.1" y="58.8">0.1uF</text>
<text x="125.4" y="54.8">C2</text>
<text x="171.9" y="56.2">C1</text>
<text x="93.7" y="64.1">U1</text>
<text x="152.6" y="63">MOTOR</text>
<text x="171.9" y="61.9">0.1uF</text>
<text x="35.5" y="71.4">VDD</text>
<text x="51.9" y="70.6">INA</text>
<text x="82.6" y="68.8">1</text>
<text x="82.6" y="71.4">2</text>
<text x="87.1" y="70.9">NC</text>
<text x="96.3" y="70.9">OUTA</text>
<text x="106.1" y="71.4">15</text>
<text x="106.1" y="68.8">16</text>
<text x="126.7" y="71.2">C3</text>
<text x="51.4" y="75.9">INB</text>
<text x="82.6" y="74.1">3</text>
<text x="82.6" y="76.7">4</text>
<text x="87.1" y="73.5">INA</text>
<text x="87.1" y="76.2">INB</text>
<text x="95.8" y="76.2">AGND</text>
<text x="95.8" y="73.5">PGND</text>
<text x="106.1" y="76.7">13</text>
<text x="106.1" y="74.1">14</text>
<text x="126.2" y="74.9">0.1uF</text>
<text x="156.6" y="72.5" transform="rotate(-90 156.6 72.5)">2</text>
<text x="51.9" y="83.8">INC</text>
<text x="82.6" y="79.3">5</text>
<text x="82.6" y="82">6</text>
<text x="87.1" y="78.8">VDD</text>
<text x="87.1" y="81.4">NC</text>
<text x="96.1" y="81.4">OUTC</text>
<text x="96.3" y="78.8">OUTB</text>
<text x="106.1" y="82">11</text>
<text x="106.1" y="79.3">12</text>
<text x="51.4" y="89.1">IND</text>
<text x="82.6" y="84.6">7</text>
<text x="82.6" y="87.2">8</text>
<text x="87.1" y="84.1">INC</text>
<text x="87.1" y="86.7">IND</text>
<text x="87.1" y="89.3">VDD</text>
<text x="95.8" y="86.7">AGND</text>
<text x="95.8" y="84.1">PGND</text>
<text x="96.1" y="89.3">OUTD</text>
<text x="106.1" y="87.2">9</text>
<text x="106.1" y="84.6">10</text>
<text x="125.4" y="86.4">C4</text>
<text x="156.6" y="85.9" transform="rotate(-90 156.6 85.9)">1</text>
<text x="87.9" y="94.1">TC1508</text>
<text x="125.1" y="90.4">0.1uF</text>
<text x="126.7" y="100.1">C5</text>
<text x="152.6" y="97.2">MOTOR</text>
<text x="171.9" y="100.9">C8</text>
<text x="62.8" y="106.2">C6</text>
<text x="75.2" y="103.6">C7</text>
<text x="126.2" y="103.8">0.1uF</text>
<text x="138.6" y="107.5">L2</text>
<text x="156.6" y="106.7" transform="rotate(-90 156.6 106.7)">2</text>
<text x="171.9" y="106.7">0.1uF</text>
<text x="62.8" y="108.6">220uF</text>
<text x="75.2" y="108.8">0.1uF</text>
<text x="138.6" y="115.7">1.5uH</text>
</g>
<g font-size="1.7">
<text x="25.5" y="142.3">ANT1</text>
<text x="89.3" y="143.3">R1</text>
<text x="25.5" y="144.2">ANTENNA</text>
<text x="128.6" y="144.6">R2</text>
<text x="132.3" y="149.5">270R</text>
<text x="158.8" y="144.2">VDD1</text>
<text x="165.6" y="147">VDD</text>
<text x="25.3" y="155.5">C1</text>
<text x="76.2" y="155.5">R3</text>
<text x="89.3" y="151">3.3K</text>
<text x="111.1" y="153.6">D1</text>
<text x="111.1" y="155.8">3V</text>
<text x="25.3" y="157.1">10pF</text>
<text x="31.1" y="159.2">L1</text>
<text x="44.1" y="159.2">C2</text>
<text x="44.1" y="160.9">47pF</text>
<text x="51.8" y="159.2">R4</text>
<text x="76.2" y="157.3">2.2K</text>
<text x="115.8" y="161.1">0.1uF</text>
<text x="116.2" y="158.8">C3</text>
<text x="124.8" y="157.3">C4</text>
<text x="124.8" y="159">220uF</text>
<text x="29.2" y="163">27M</text>
<text x="51.8" y="163">150K</text>
<text x="76.2" y="164.1">C5</text>
<text x="64.7" y="172.3">C6</text>
<text x="81.6" y="168">104P</text>
<text x="81.8" y="172.3">470pF</text>
<text x="83.7" y="170.5">C7</text>
<text x="100.6" y="170.5">R5</text>
<text x="100.6" y="172.3">4.7M</text>
<text x="143.8" y="172.3">C9</text>
<text x="16.1" y="174.2">C8</text>
<text x="16.1" y="176.1">47pF</text>
<text x="37.9" y="178.3">Q1</text>
<text x="37.9" y="176.1">2712-LY</text>
<text x="64.7" y="174">47000pF</text>
<text x="79" y="175.7">R6</text>
<text x="81.6" y="175.7">2.2K</text>
<text x="136.8" y="176.1">C10</text>
<text x="136.8" y="177.8">220uF</text>
<text x="143.8" y="176.1">0.1uF</text>
<text x="181" y="178.5" transform="rotate(-90 181 178.5)">1</text>
<text x="53.5" y="185.5">C14</text>
<text x="79.2" y="185.8">C11</text>
<text x="83.5" y="185.6">0.1uF</text>
<text x="166.1" y="183.6">0.1uF</text>
<text x="166.3" y="180.8">C13</text>
<text x="191.9" y="181.7">C12</text>
<text x="191.9" y="185.8">0.1uF</text>
<text x="36.8" y="189.2">L2</text>
<text x="36.8" y="191.1">3.3uH</text>
<text x="53.5" y="187.1">4.7uF</text>
<text x="94.6" y="186" transform="rotate(-90 94.6 186)">16</text>
<text x="96.1" y="190.9" transform="rotate(-90 96.1 190.9)">VI2</text>
<text x="96.5" y="186" transform="rotate(-90 96.5 186)">15</text>
<text x="98" y="191.6" transform="rotate(-90 98 191.6)">VO1</text>
<text x="98.4" y="186" transform="rotate(-90 98.4 186)">14</text>
<text x="99.9" y="190.9" transform="rotate(-90 99.9 190.9)">VI1</text>
<text x="100.2" y="186" transform="rotate(-90 100.2 186)">13</text>
<text x="102.1" y="186" transform="rotate(-90 102.1 186)">12</text>
<text x="104" y="186" transform="rotate(-90 104 186)">11</text>
<text x="105.9" y="186" transform="rotate(-90 105.9 186)">10</text>
<text x="107.7" y="186" transform="rotate(-90 107.7 186)">9</text>
<text x="109.2" y="191.6" transform="rotate(-90 109.2 191.6)">LDB</text>
<text x="135.9" y="190.7">1</text>
<text x="143.8" y="187.3">U2</text>
<text x="152.6" y="190.7">16</text>
<text x="178.2" y="186.6">MOTOR</text>
<text x="64.2" y="194.3">GND1</text>
<text x="69.8" y="197.6">GND</text>
<text x="79.2" y="196.7">R7</text>
<text x="101.7" y="192" transform="rotate(-90 101.7 192)">VDD</text>
<text x="103.6" y="193.1" transform="rotate(-90 103.6 193.1)">TURB</text>
<text x="105.5" y="192" transform="rotate(-90 105.5 192)">FOR</text>
<text x="107.4" y="193" transform="rotate(-90 107.4 193)">BACK</text>
<text x="110" y="196.7">SDRX2BD</text>
<text x="111.9" y="194.8">U1</text>
<text x="135.9" y="192.6">2</text>
<text x="135.9" y="194.5">3</text>
<text x="135.9" y="196.3">4</text>
<text x="139.1" y="192.2">NC</text>
<text x="139.1" y="194.1">INA</text>
<text x="139.1" y="196">INB</text>
<text x="139.1" y="197.8">VDD</text>
<text x="145.3" y="196">AGND</text>
<text x="145.3" y="194.1">PGND</text>
<text x="145.7" y="197.8">OUTB</text>
<text x="145.7" y="192.2">OUTA</text>
<text x="152.6" y="196.3">13</text>
<text x="152.6" y="194.5">14</text>
<text x="152.6" y="192.6">15</text>
<text x="166.9" y="195">0.1uF</text>
<text x="167.3" y="192.4">C15</text>
<text x="181" y="193.3" transform="rotate(-90 181 193.3)">2</text>
<text x="78.1" y="198.6">4.7M</text>
<text x="94.6" y="202.7" transform="rotate(-90 94.6 202.7)">1</text>
<text x="96.1" y="199.5" transform="rotate(-90 96.1 199.5)">VO2</text>
<text x="96.5" y="202.7" transform="rotate(-90 96.5 202.7)">2</text>
<text x="98" y="199.5" transform="rotate(-90 98 199.5)">GND</text>
<text x="98.4" y="202.7" transform="rotate(-90 98.4 202.7)">3</text>
<text x="99.9" y="199.5" transform="rotate(-90 99.9 199.5)">SI</text>
<text x="100.2" y="202.7" transform="rotate(-90 100.2 202.7)">4</text>
<text x="101.7" y="199.5" transform="rotate(-90 101.7 199.5)">OSCI</text>
<text x="102.1" y="202.7" transform="rotate(-90 102.1 202.7)">5</text>
<text x="103.6" y="199.5" transform="rotate(-90 103.6 199.5)">OSCO</text>
<text x="104" y="202.7" transform="rotate(-90 104 202.7)">6</text>
<text x="105.5" y="199.5" transform="rotate(-90 105.5 199.5)">RIGHT</text>
<text x="105.9" y="202.7" transform="rotate(-90 105.9 202.7)">7</text>
<text x="107.4" y="199.5" transform="rotate(-90 107.4 199.5)">LEFT</text>
<text x="107.7" y="202.7" transform="rotate(-90 107.7 202.7)">8</text>
<text x="109.2" y="199.5" transform="rotate(-90 109.2 199.5)">RDB</text>
<text x="135.9" y="198.2">5</text>
<text x="135.9" y="200.1">6</text>
<text x="135.9" y="202">7</text>
<text x="135.9" y="203.8">8</text>
<text x="139.1" y="199.7">NC</text>
<text x="139.1" y="201.6">INC</text>
<text x="139.1" y="203.5">IND</text>
<text x="145.3" y="203.5">AGND</text>
<text x="145.3" y="201.6">PGND</text>
<text x="145.5" y="199.7">OUTC</text>
<text x="152.6" y="203.8">9</text>
<text x="152.6" y="202">10</text>
<text x="152.6" y="200.1">11</text>
<text x="152.6" y="198.2">12</text>
<text x="166.3" y="203.3">C17</text>
<text x="181" y="202.9" transform="rotate(-90 181 202.9)">1</text>
<text x="21.7" y="204.2">C16</text>
<text x="21.7" y="208">332P</text>
<text x="34.9" y="204.2">R8</text>
<text x="34.9" y="206.1">560R</text>
<text x="102.3" y="208.5" transform="rotate(-90 102.3 208.5)">240K</text>
<text x="139.1" y="205.3">VDD</text>
<text x="139.7" y="208.7">TC1508</text>
<text x="145.5" y="205.3">OUTD</text>
<text x="166.1" y="206.1">0.1uF</text>
<text x="79.2" y="213.6">R10</text>
<text x="79.2" y="215.8">2.2K</text>
<text x="166.9" y="215.6">0.1uF</text>
<text x="167.3" y="213">C19</text>
<text x="178.2" y="211">MOTOR</text>
<text x="191.9" y="213.6">C18</text>
<text x="102.5" y="216.2" transform="rotate(-90 102.5 216.2)">R9</text>
<text x="181" y="217.7" transform="rotate(-90 181 217.7)">2</text>
<text x="191.9" y="217.7">0.1uF</text>
<text x="102.3" y="226.7">C20</text>
<text x="102.3" y="228.4">2200pF</text>
</g>
</svg>
